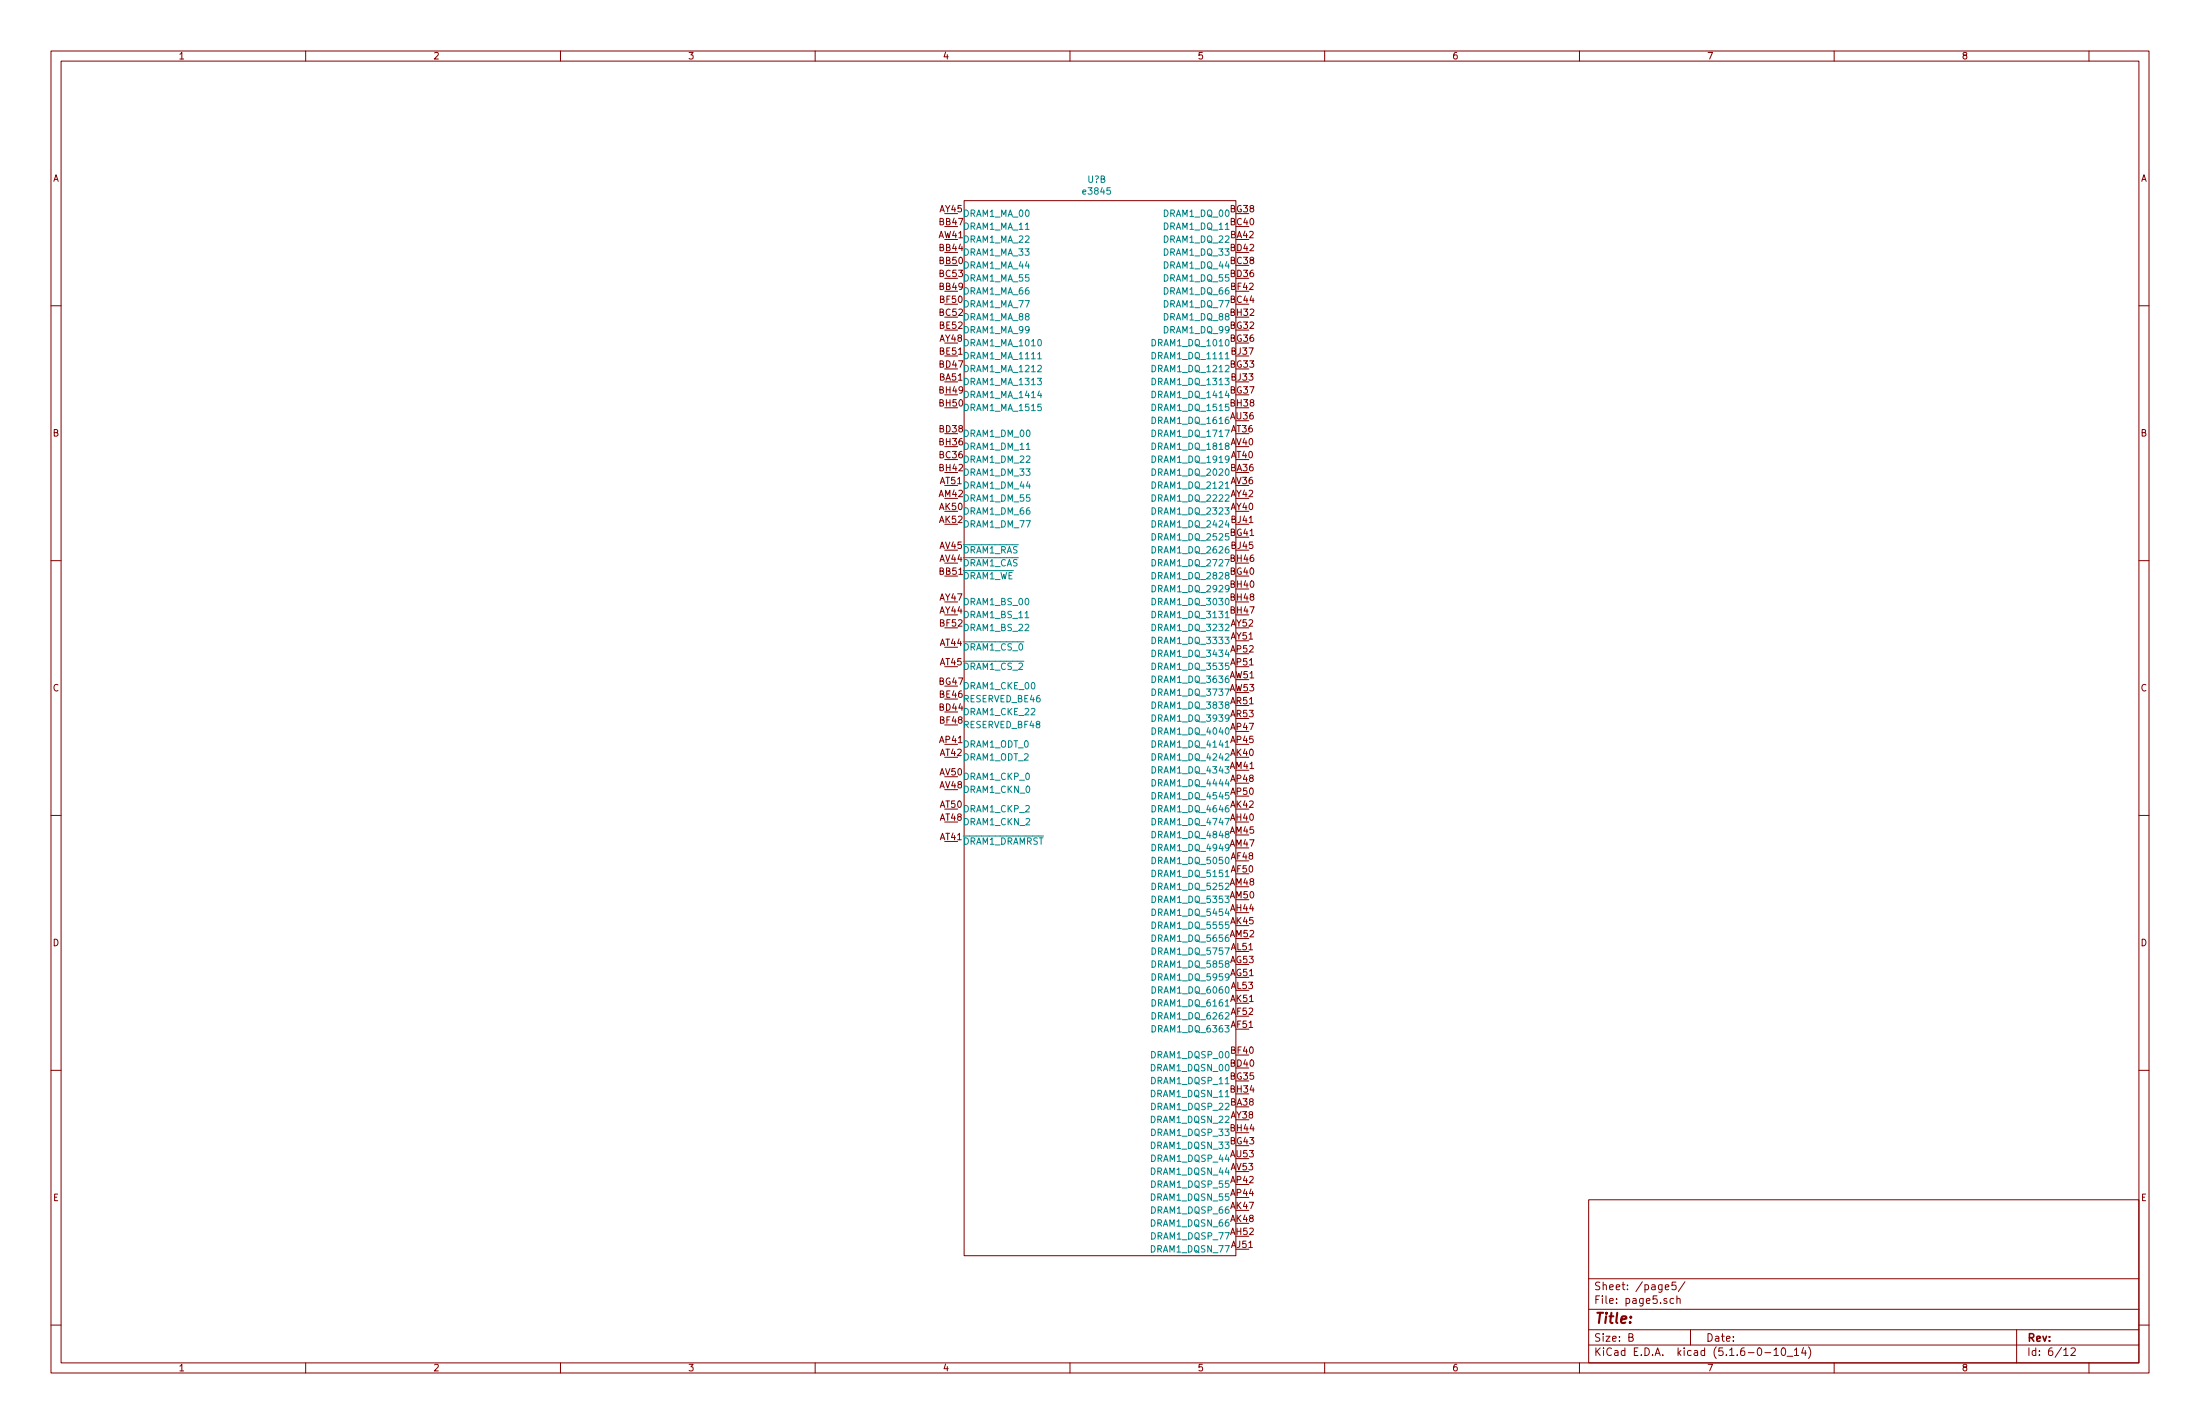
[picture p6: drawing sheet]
<svg xmlns="http://www.w3.org/2000/svg" width="432mm" height="279mm" viewBox="0 0 432 279" stroke-linecap="round" stroke-linejoin="round" font-family="sans-serif">
<g fill="none" stroke="#840000" stroke-width=".2">
<path d="M10 10h411.8v259.4h-411.8zM12 12h407.8v255.4h-407.8zM60 10v2M110 10v2M160 10v2M210 10v2M260 10v2M310 10v2M360 10v2M410 10v2M189.2 39.4h53.4v207h-53.4zM10 60h2"/>
<path d="M419.8 60h2M10 110h2M419.8 110h2M10 160h2M419.8 160h2M10 210h2M419.8 210h2M311.8 235.4h108v32h-108zM10 260h2M311.8 256.9h108M311.8 250.9h108M326.8 252.6l.8-.2-.1-.3h-.4l-.3 .2 .1 .7h.6"/>
<path d="M328.5 254.8h-.4l-.3 .2 .1 .7h.6M328.9 251.6h-.7l-.1 .7 .2-.2 .6 .1 .1 .2-.1 .5-.2 .2-.6-.2M329.1 254.9l.3-.1h.3l.1 1M329.1 254.3v1.5M330.7 251.5l-1.3 1.9M419.8 260h2M60 267.4v2M110 267.4v2M160 267.4v2M210 267.4v2M260 267.4v2M310 267.4v2"/>
<path d="M311.8 263.9h108M311.8 260.9h108M319.7 262.4l.7-.1 .1-.2-.1-.4h-.7v1.5h.6l.2-.2 .1-.3-.4-.3M331.8 260.9v3M346.4 265.4h1.1M348.2 264.9l.4-.4v1.5M348.2 266h.8M349.8 264.6l.2-.1a.85 .85 0 0 1 .1 1.5 .79 .79 0 0 1-.3-1.4zM350.7 266.1h1.2M352.2 264.9l.4-.4v1.5M352.2 266h.8M354 264.4l-.4 1.1h.9"/>
<path d="M354.3 265v1M355 264.3a1.71 1.71 0 0 1 0 2.2M360 267.4v2M395.8 260.9v6.5M405.1 264.9l.4-.4v1.5M405.1 266h.8M406.5 264.6l.6-.1 .2 .4-.9 1.1h.9M410 267.4v2"/>
</g>
<g fill="none" stroke="#008484" stroke-width=".2">
<path d="M203.6 74.2h.8l-.4 .5 .3 .1v.6l-.5 .1-.2-.1M203.7 71.8l.5-.1 .2 .3-.8 .9h.8M203.7 69.5l.3-.4v1.3M203.7 70.4h.7M203.8 66.7l.2-.1a.69 .69 0 0 1 .4 .6 .69 .69 0 0 1-.4 .7l-.2-.2-.1-.3zM204 76.7l-.3 .9h.8M204.3 77.2v.8M204.3 79.3h-.6v.6l.2-.1 .4 .1v.5l-.1 .2-.5-.2M226.1 71.7a.64 .64 0 0 1 .7 .6 .64 .64 0 0 1-.7 .6zM226.1 66.6a.64 .64 0 0 1 .7 .6 .64 .64 0 0 1-.7 .7zM226.1 76.8a.64 .64 0 0 1 .7 .6 .64 .64 0 0 1-.7 .6zM226.1 79.3a.64 .64 0 0 1 .7 .6 .64 .64 0 0 1-.7 .7z"/>
<path d="M226.1 74.2a.64 .64 0 0 1 .7 .7 .64 .64 0 0 1-.7 .6zM226.1 69.1a.64 .64 0 0 1 .7 .7 .64 .64 0 0 1-.7 .6zM201.4 88.2h.8M226.1 84.4a.64 .64 0 0 1 .7 .6 .64 .64 0 0 1-.7 .6zM226.1 89.5a.64 .64 0 0 1 .7 .6 .64 .64 0 0 1-.7 .6zM226.1 81.8a.64 .64 0 0 1 .7 .7 .64 .64 0 0 1-.7 .6zM226.1 94.5a.64 .64 0 0 1 .7 .7 .64 .64 0 0 1-.7 .6zM226.1 86.9a.64 .64 0 0 1 .7 .7 .64 .64 0 0 1-.7 .6zM226.1 99.6a.64 .64 0 0 1 .7 .7 .64 .64 0 0 1-.7 .6zM226.1 97.1a.64 .64 0 0 1 .7 .6 .64 .64 0 0 1-.7 .6zM226.1 92a.64 .64 0 0 1 .7 .6 .64 .64 0 0 1-.7 .7zM226.1 112.3a.64 .64 0 0 1 .7 .7 .64 .64 0 0 1-.7 .6z"/>
<path d="M226.1 104.7a.64 .64 0 0 1 .7 .6 .64 .64 0 0 1-.7 .7zM226.1 114.9a.64 .64 0 0 1 .7 .6 .64 .64 0 0 1-.7 .6zM226.1 109.8a.64 .64 0 0 1 .7 .6 .64 .64 0 0 1-.7 .6zM226.1 119.9a.64 .64 0 0 1 .7 .7 .64 .64 0 0 1-.7 .6zM226.1 117.4a.64 .64 0 0 1 .7 .6 .64 .64 0 0 1-.7 .7zM226.1 102.2a.64 .64 0 0 1 .7 .6 .64 .64 0 0 1-.7 .6zM226.1 107.2a.64 .64 0 0 1 .7 .7 .64 .64 0 0 1-.7 .6zM201.2 121.2h.7M226.1 130.1a.64 .64 0 0 1 .7 .6 .64 .64 0 0 1-.7 .7zM226.1 127.6a.64 .64 0 0 1 .7 .6 .64 .64 0 0 1-.7 .6zM226.1 137.7a.64 .64 0 0 1 .7 .7 .64 .64 0 0 1-.7 .6zM226.1 132.6a.64 .64 0 0 1 .7 .7 .64 .64 0 0 1-.7 .6z"/>
<path d="M226.1 135.2a.64 .64 0 0 1 .7 .6 .64 .64 0 0 1-.7 .6zM226.1 125a.64 .64 0 0 1 .7 .7 .64 .64 0 0 1-.7 .6zM226.1 122.5a.64 .64 0 0 1 .7 .6 .64 .64 0 0 1-.7 .6zM226.1 147.9a.64 .64 0 0 1 .7 .6 .64 .64 0 0 1-.7 .6zM226.1 158a.64 .64 0 0 1 .7 .7 .64 .64 0 0 1-.7 .6zM226.1 150.4a.64 .64 0 0 1 .7 .7 .64 .64 0 0 1-.7 .6zM226.1 145.3a.64 .64 0 0 1 .7 .7 .64 .64 0 0 1-.7 .6zM226.1 142.8a.64 .64 0 0 1 .7 .6 .64 .64 0 0 1-.7 .7zM226.1 153a.64 .64 0 0 1 .7 .6 .64 .64 0 0 1-.7 .6zM226.1 155.5a.64 .64 0 0 1 .7 .6 .64 .64 0 0 1-.7 .7zM226.1 140.3a.64 .64 0 0 1 .7 .6 .64 .64 0 0 1-.7 .6zM226.1 168.2a.64 .64 0 0 1 .7 .6 .64 .64 0 0 1-.7 .7z"/>
<path d="M226.1 170.7a.64 .64 0 0 1 .7 .7 .64 .64 0 0 1-.7 .6zM226.1 160.6a.64 .64 0 0 1 .7 .6 .64 .64 0 0 1-.7 .6zM226.1 178.4a.64 .64 0 0 1 .7 .6 .64 .64 0 0 1-.7 .6zM226.1 163.1a.64 .64 0 0 1 .7 .7 .64 .64 0 0 1-.7 .6zM226.1 165.7a.64 .64 0 0 1 .7 .6 .64 .64 0 0 1-.7 .6zM226.1 173.3a.64 .64 0 0 1 .7 .6 .64 .64 0 0 1-.7 .6zM226.1 175.8a.64 .64 0 0 1 .7 .7 .64 .64 0 0 1-.7 .6zM226.1 198.7a.64 .64 0 0 1 .7 .6 .64 .64 0 0 1-.7 .6zM226.1 191.1a.64 .64 0 0 1 .7 .6 .64 .64 0 0 1-.7 .6zM226.1 188.5a.64 .64 0 0 1 .7 .7 .64 .64 0 0 1-.7 .6zM226.1 180.9a.64 .64 0 0 1 .7 .6 .64 .64 0 0 1-.7 .7zM226.1 196.1a.64 .64 0 0 1 .7 .7 .64 .64 0 0 1-.7 .6z"/>
<path d="M226.1 186a.64 .64 0 0 1 .7 .6 .64 .64 0 0 1-.7 .6zM226.1 193.6a.64 .64 0 0 1 .7 .6 .64 .64 0 0 1-.7 .7zM226.1 183.4a.64 .64 0 0 1 .7 .7 .64 .64 0 0 1-.7 .6zM226.1 201.2a.64 .64 0 0 1 .7 .7 .64 .64 0 0 1-.7 .6z"/>
</g>
<text font-size="2.8" fill="#840000" x="312.8" y="259.7">Title:</text>
<g font-size="2.1" fill="#840000">
<text x="312.8" y="255.8">File: page5.sch</text>
<text x="312.8" y="253.1">Sheet: /page5/</text>
<text x="312.8" y="263.2">Size: B</text>
<text x="334.8" y="263.2">Date:</text>
<text x="397.8" y="263.2">Rev:</text>
<text x="312.8" y="266">KiCad E.D.A. kicad (5.1.6-0-10_14)</text>
<text x="397.8" y="266">Id: 6/12</text>
</g>
<g font-size="1.8" fill="#840000">
<text x="35" y="11.6">1</text>
<text x="85" y="11.6">2</text>
<text x="135" y="11.6">3</text>
<text x="185" y="11.6">4</text>
<text x="235" y="11.6">5</text>
<text x="285" y="11.6">6</text>
<text x="335" y="11.6">7</text>
<text x="385" y="11.6">8</text>
<text x="10.4" y="35.6">A</text>
<text x="420.2" y="35.6">A</text>
<text x="184.5" y="41.7">AY45</text>
<text x="241.5" y="41.7">BG38</text>
<text x="184.3" y="46.7">AW41</text>
<text x="184.4" y="44.2">BB47</text>
<text x="241.6" y="46.7">BA42</text>
<text x="241.6" y="44.2">BC40</text>
<text x="184.4" y="49.3">BB44</text>
<text x="184.4" y="51.8">BB50</text>
<text x="241.6" y="51.8">BC38</text>
<text x="241.6" y="49.3">BD42</text>
<text x="184.4" y="56.9">BB49</text>
<text x="184.4" y="54.4">BC53</text>
<text x="184.5" y="59.4">BF50</text>
<text x="241.6" y="59.4">BC44</text>
<text x="241.6" y="54.4">BD36</text>
<text x="241.7" y="56.9">BF42</text>
<text x="184.4" y="62">BC52</text>
<text x="184.5" y="64.5">BE52</text>
<text x="241.5" y="64.5">BG32</text>
<text x="241.6" y="62">BH32</text>
<text x="184.5" y="67.1">AY48</text>
<text x="184.5" y="69.6">BE51</text>
<text x="241.5" y="67.1">BG36</text>
<text x="241.7" y="69.6">BJ37</text>
<text x="184.4" y="74.7">BA51</text>
<text x="184.4" y="72.1">BD47</text>
<text x="184.4" y="77.2">BH49</text>
<text x="241.5" y="72.1">BG33</text>
<text x="241.5" y="77.2">BG37</text>
<text x="241.7" y="74.7">BJ33</text>
<text x="184.4" y="79.8">BH50</text>
<text x="241.6" y="82.3">AU36</text>
<text x="241.6" y="79.8">BH38</text>
<text x="10.4" y="85.6">B</text>
<text x="184.4" y="89.9">BC36</text>
<text x="184.4" y="84.8">BD38</text>
<text x="184.4" y="87.4">BH36</text>
<text x="241.6" y="87.4">AV40</text>
<text x="241.7" y="84.8">AT36</text>
<text x="241.7" y="89.9">AT40</text>
<text x="420.2" y="85.6">B</text>
<text x="184.4" y="92.5">BH42</text>
<text x="184.5" y="95">AT51</text>
<text x="241.6" y="92.5">BA36</text>
<text x="241.6" y="95">AV36</text>
<text x="184.3" y="97.5">AM42</text>
<text x="184.4" y="100.1">AK50</text>
<text x="241.6" y="100.1">AY40</text>
<text x="241.6" y="97.5">AY42</text>
<text x="184.4" y="102.6">AK52</text>
<text x="184.5" y="107.7">AV45</text>
<text x="241.5" y="105.2">BG41</text>
<text x="241.7" y="102.6">BJ41</text>
<text x="241.7" y="107.7">BJ45</text>
<text x="184.4" y="112.8">BB51</text>
<text x="184.5" y="110.2">AV44</text>
<text x="241.5" y="112.8">BG40</text>
<text x="241.6" y="110.2">BH46</text>
<text x="184.5" y="117.9">AY47</text>
<text x="241.6" y="115.3">BH40</text>
<text x="241.6" y="117.9">BH48</text>
<text x="184.5" y="120.4">AY44</text>
<text x="184.5" y="122.9">BF52</text>
<text x="241.6" y="120.4">BH47</text>
<text x="241.6" y="125.5">AY51</text>
<text x="241.6" y="122.9">AY52</text>
<text x="184.5" y="126.7">AT44</text>
<text x="184.5" y="130.6">AT45</text>
<text x="241.6" y="130.6">AP51</text>
<text x="241.6" y="128">AP52</text>
<text x="10.4" y="135.6">C</text>
<text x="184.4" y="134.4">BG47</text>
<text x="184.5" y="136.9">BE46</text>
<text x="241.4" y="133.1">AW51</text>
<text x="241.4" y="135.6">AW53</text>
<text x="420.2" y="135.6">C</text>
<text x="184.4" y="139.4">BD44</text>
<text x="184.5" y="142">BF48</text>
<text x="241.6" y="138.2">AR51</text>
<text x="241.6" y="140.7">AR53</text>
<text x="241.6" y="143.3">AP47</text>
<text x="184.5" y="145.8">AP41</text>
<text x="184.5" y="148.3">AT42</text>
<text x="241.6" y="148.3">AK40</text>
<text x="241.6" y="145.8">AP45</text>
<text x="184.5" y="154.7">AV48</text>
<text x="184.5" y="152.1">AV50</text>
<text x="241.5" y="150.9">AM41</text>
<text x="241.6" y="153.4">AP48</text>
<text x="241.6" y="156">AP50</text>
<text x="184.5" y="161">AT48</text>
<text x="184.5" y="158.5">AT50</text>
<text x="241.6" y="161">AH40</text>
<text x="241.6" y="158.5">AK42</text>
<text x="184.5" y="164.8">AT41</text>
<text x="241.5" y="163.6">AM45</text>
<text x="241.5" y="166.1">AM47</text>
<text x="241.5" y="173.7">AM48</text>
<text x="241.7" y="168.7">AF48</text>
<text x="241.7" y="171.2">AF50</text>
<text x="241.5" y="176.3">AM50</text>
<text x="241.6" y="178.8">AH44</text>
<text x="10.4" y="185.6">D</text>
<text x="241.5" y="183.9">AM52</text>
<text x="241.6" y="181.4">AK45</text>
<text x="420.2" y="185.6">D</text>
<text x="241.5" y="191.5">AG51</text>
<text x="241.5" y="189">AG53</text>
<text x="241.7" y="186.4">AL51</text>
<text x="241.6" y="196.6">AK51</text>
<text x="241.7" y="194.1">AL53</text>
<text x="241.7" y="201.7">AF51</text>
<text x="241.7" y="199.1">AF52</text>
<text x="241.6" y="209.3">BD40</text>
<text x="241.7" y="206.8">BF40</text>
<text x="241.5" y="211.8">BG35</text>
<text x="241.6" y="214.4">BH34</text>
<text x="241.6" y="216.9">BA38</text>
<text x="241.6" y="222">BH44</text>
<text x="241.6" y="219.5">AY38</text>
<text x="241.5" y="224.5">BG43</text>
<text x="241.6" y="227.1">AU53</text>
<text x="241.6" y="232.2">AP42</text>
<text x="241.6" y="229.6">AV53</text>
<text x="10.4" y="235.6">E</text>
<text x="241.6" y="237.2">AK47</text>
<text x="241.6" y="239.8">AK48</text>
<text x="241.6" y="234.7">AP44</text>
<text x="420.2" y="235.6">E</text>
<text x="241.6" y="242.3">AH52</text>
<text x="241.7" y="244.9">AJ51</text>
<text x="35" y="269">1</text>
<text x="85" y="269">2</text>
<text x="135" y="269">3</text>
<text x="185" y="269">4</text>
<text x="235" y="269">5</text>
<text x="285" y="269">6</text>
<text x="335" y="269">7</text>
<text x="385" y="269">8</text>
</g>
<g font-size="1.8" fill="#008484">
<text x="213.5" y="35.9">U?B</text>
<text x="212.8" y="38.2">e3845</text>
<text x="189" y="47.6">DRAM1_MA_22</text>
<text x="189" y="42.5">DRAM1_MA_00</text>
<text x="189" y="45.1">DRAM1_MA_11</text>
<text x="228.7" y="47.6">DRAM1_DQ_22</text>
<text x="228.7" y="45.1">DRAM1_DQ_11</text>
<text x="228.7" y="42.5">DRAM1_DQ_00</text>
<text x="189" y="50.2">DRAM1_MA_33</text>
<text x="189" y="52.7">DRAM1_MA_44</text>
<text x="228.7" y="52.7">DRAM1_DQ_44</text>
<text x="228.7" y="50.2">DRAM1_DQ_33</text>
<text x="189" y="57.8">DRAM1_MA_66</text>
<text x="189" y="55.2">DRAM1_MA_55</text>
<text x="228.7" y="55.2">DRAM1_DQ_55</text>
<text x="228.7" y="57.8">DRAM1_DQ_66</text>
<text x="189" y="62.9">DRAM1_MA_88</text>
<text x="189" y="65.4">DRAM1_MA_99</text>
<text x="189" y="60.3">DRAM1_MA_77</text>
<text x="228.7" y="60.3">DRAM1_DQ_77</text>
<text x="228.7" y="65.4">DRAM1_DQ_99</text>
<text x="228.7" y="62.9">DRAM1_DQ_88</text>
<text x="189" y="67.9">DRAM1_MA_1010</text>
<text x="189" y="70.5">DRAM1_MA_1111</text>
<text x="226.7" y="67.9">DRAM1_DQ_1010</text>
<text x="226.7" y="70.5">DRAM1_DQ_1111</text>
<text x="189" y="75.6">DRAM1_MA_1313</text>
<text x="189" y="73">DRAM1_MA_1212</text>
<text x="226.7" y="73">DRAM1_DQ_1212</text>
<text x="226.7" y="75.6">DRAM1_DQ_1313</text>
<text x="189" y="78.1">DRAM1_MA_1414</text>
<text x="189" y="80.6">DRAM1_MA_1515</text>
<text x="226.7" y="83.2">DRAM1_DQ_1616</text>
<text x="226.7" y="78.1">DRAM1_DQ_1414</text>
<text x="226.7" y="80.6">DRAM1_DQ_1515</text>
<text x="189" y="85.7">DRAM1_DM_00</text>
<text x="189" y="88.3">DRAM1_DM_11</text>
<text x="226.7" y="85.7">DRAM1_DQ_1717</text>
<text x="226.7" y="88.3">DRAM1_DQ_1818</text>
<text x="189" y="95.9">DRAM1_DM_44</text>
<text x="189" y="90.8">DRAM1_DM_22</text>
<text x="189" y="93.3">DRAM1_DM_33</text>
<text x="226.7" y="90.8">DRAM1_DQ_1919</text>
<text x="226.7" y="95.9">DRAM1_DQ_2121</text>
<text x="226.7" y="93.3">DRAM1_DQ_2020</text>
<text x="189" y="101">DRAM1_DM_66</text>
<text x="189" y="98.4">DRAM1_DM_55</text>
<text x="226.7" y="101">DRAM1_DQ_2323</text>
<text x="226.7" y="98.4">DRAM1_DQ_2222</text>
<text x="189" y="103.5">DRAM1_DM_77</text>
<text x="226.7" y="106">DRAM1_DQ_2525</text>
<text x="226.7" y="103.5">DRAM1_DQ_2424</text>
<text x="189" y="111.1">DRAM1_CAS</text>
<text x="189" y="108.6">DRAM1_RAS</text>
<text x="189" y="113.7">DRAM1_WE</text>
<text x="226.7" y="113.7">DRAM1_DQ_2828</text>
<text x="226.7" y="111.1">DRAM1_DQ_2727</text>
<text x="226.7" y="108.6">DRAM1_DQ_2626</text>
<text x="189" y="118.7">DRAM1_BS_00</text>
<text x="226.7" y="116.2">DRAM1_DQ_2929</text>
<text x="226.7" y="118.7">DRAM1_DQ_3030</text>
<text x="189" y="121.3">DRAM1_BS_11</text>
<text x="189" y="123.8">DRAM1_BS_22</text>
<text x="226.7" y="123.8">DRAM1_DQ_3232</text>
<text x="226.7" y="121.3">DRAM1_DQ_3131</text>
<text x="189" y="127.6">DRAM1_CS_0</text>
<text x="189" y="131.4">DRAM1_CS_2</text>
<text x="226.7" y="131.4">DRAM1_DQ_3535</text>
<text x="226.7" y="128.9">DRAM1_DQ_3434</text>
<text x="226.7" y="126.4">DRAM1_DQ_3333</text>
<text x="189" y="137.8">RESERVED_BE46</text>
<text x="189" y="135.3">DRAM1_CKE_00</text>
<text x="226.7" y="134">DRAM1_DQ_3636</text>
<text x="226.7" y="136.5">DRAM1_DQ_3737</text>
<text x="189" y="140.3">DRAM1_CKE_22</text>
<text x="189" y="142.9">RESERVED_BF48</text>
<text x="226.7" y="139.1">DRAM1_DQ_3838</text>
<text x="226.7" y="141.6">DRAM1_DQ_3939</text>
<text x="189" y="146.7">DRAM1_ODT_0</text>
<text x="189" y="149.2">DRAM1_ODT_2</text>
<text x="226.7" y="149.2">DRAM1_DQ_4242</text>
<text x="226.7" y="146.7">DRAM1_DQ_4141</text>
<text x="226.7" y="144.1">DRAM1_DQ_4040</text>
<text x="189" y="155.6">DRAM1_CKN_0</text>
<text x="189" y="153">DRAM1_CKP_0</text>
<text x="226.7" y="151.8">DRAM1_DQ_4343</text>
<text x="226.7" y="154.3">DRAM1_DQ_4444</text>
<text x="189" y="161.9">DRAM1_CKN_2</text>
<text x="189" y="159.4">DRAM1_CKP_2</text>
<text x="226.7" y="161.9">DRAM1_DQ_4747</text>
<text x="226.7" y="159.4">DRAM1_DQ_4646</text>
<text x="226.7" y="156.8">DRAM1_DQ_4545</text>
<text x="189" y="165.7">DRAM1_DRAMRST</text>
<text x="226.7" y="164.5">DRAM1_DQ_4848</text>
<text x="226.7" y="167">DRAM1_DQ_4949</text>
<text x="226.7" y="169.5">DRAM1_DQ_5050</text>
<text x="226.7" y="172.1">DRAM1_DQ_5151</text>
<text x="226.7" y="179.7">DRAM1_DQ_5454</text>
<text x="226.7" y="174.6">DRAM1_DQ_5252</text>
<text x="226.7" y="177.2">DRAM1_DQ_5353</text>
<text x="226.7" y="182.2">DRAM1_DQ_5555</text>
<text x="226.7" y="184.8">DRAM1_DQ_5656</text>
<text x="226.7" y="189.9">DRAM1_DQ_5858</text>
<text x="226.7" y="187.3">DRAM1_DQ_5757</text>
<text x="226.7" y="192.4">DRAM1_DQ_5959</text>
<text x="226.7" y="197.5">DRAM1_DQ_6161</text>
<text x="226.7" y="194.9">DRAM1_DQ_6060</text>
<text x="226.7" y="202.6">DRAM1_DQ_6363</text>
<text x="226.7" y="200">DRAM1_DQ_6262</text>
<text x="226.3" y="207.6">DRAM1_DQSP_00</text>
<text x="226.2" y="210.2">DRAM1_DQSN_00</text>
<text x="226.2" y="215.3">DRAM1_DQSN_11</text>
<text x="226.3" y="212.7">DRAM1_DQSP_11</text>
<text x="226.2" y="220.3">DRAM1_DQSN_22</text>
<text x="226.3" y="217.8">DRAM1_DQSP_22</text>
<text x="226.2" y="225.4">DRAM1_DQSN_33</text>
<text x="226.3" y="228">DRAM1_DQSP_44</text>
<text x="226.3" y="222.9">DRAM1_DQSP_33</text>
<text x="226.2" y="230.5">DRAM1_DQSN_44</text>
<text x="226.3" y="233">DRAM1_DQSP_55</text>
<text x="226.2" y="235.6">DRAM1_DQSN_55</text>
<text x="226.3" y="238.1">DRAM1_DQSP_66</text>
<text x="226.2" y="245.7">DRAM1_DQSN_77</text>
<text x="226.2" y="240.7">DRAM1_DQSN_66</text>
<text x="226.3" y="243.2">DRAM1_DQSP_77</text>
</g>
</svg>
